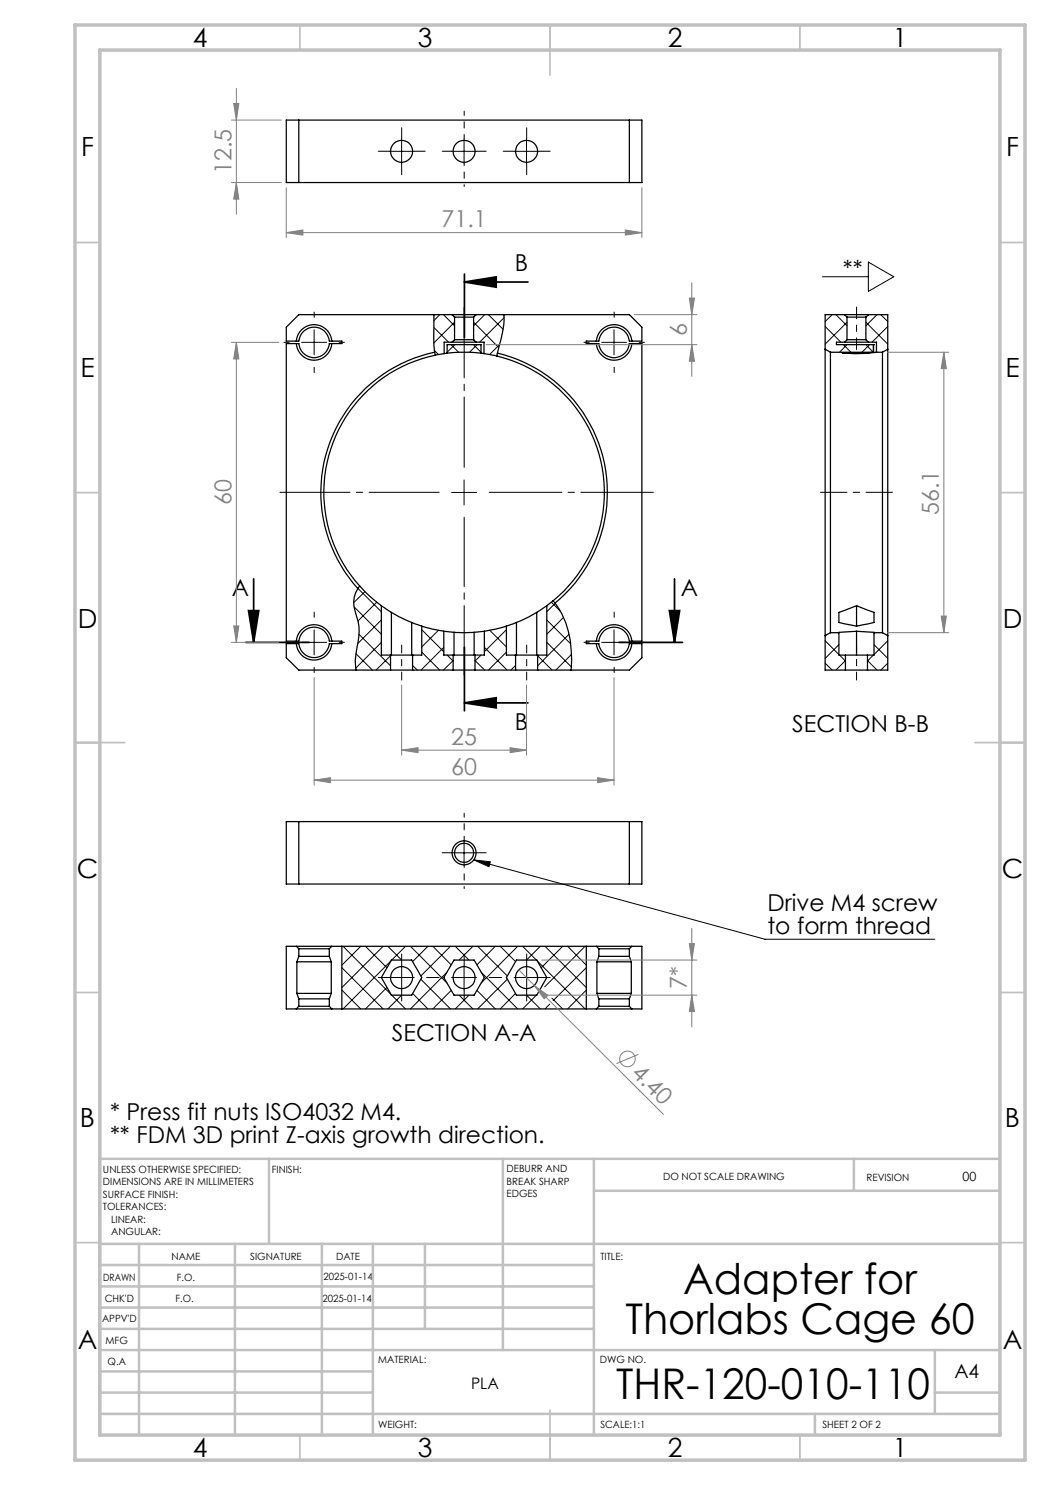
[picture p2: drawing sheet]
<svg xmlns="http://www.w3.org/2000/svg" width="210mm" height="297mm" viewBox="0 0 210 297" stroke-linecap="round" stroke-linejoin="round" font-family="sans-serif">
<g fill="none" stroke="#000" stroke-width=".2">
<path d="M77.8 30.3h5M80.3 27.8v5M90.3 30.3h5M92.8 27.8v5M102.8 30.3h5M105.3 27.8v5M164.5 55.3h9.2M173.7 52.4l5.1 2.9-5.1 3zM60.3 68.5h5M62.8 66v5M86.8 65.5l2.9 2.9M86.9 70.1l.8 .8"/>
<path d="M87.9 62.9l-1.1 1.2M88.7 62.9l2.2 2.3M90.2 68.9l1.5 1.5M90.9 64.4l-4.2 4.2M90.9 68.9l-1.5 1.5M94.7 68.9l1.5 1.5M94.7 64.4l5 5.1M95.4 68.9l-1.5 1.5M96.9 62.9l-2.2 2.3M97.7 62.9l2.9 3M99.9 69l-2 1.9M100.8 63.5l-4.9 4.9"/>
<path d="M120.3 68.5h5M122.8 66v5M165 69.8l.2 .1M165 65.3l3.2 3.1M166.4 62.9l-1.4 1.4M167.2 62.9l2.2 2.3M168.7 68.9l1.5 1.5M169.4 64.4l-4.4 4.4M169.4 68.9l-1.5 1.5M173.2 64.4l4.4 4.4M173.2 68.9l1.5 1.5M173.9 68.9l-1.5 1.5"/>
<path d="M175.4 62.9l-2.2 2.3M176.1 62.9l1.5 1.4M177.6 65.3l-3.2 3.1M177.6 69.8l-.2 .1M90.3 98.5h5M92.8 96v5M71.6 117.7l4.7 4.6M73 118.3l-2.3 2.2M60.3 128.5h5M62.8 126v5M70.8 121.4l5.5 5.5M71.2 130.7l3.3 3.3"/>
<path d="M71.8 126.9l6.3 6.3M75.4 120.4l-3.8 3.8M76.3 124l-4.8 4.7M76.3 128.5l-5.1 5.1M78.1 131.2l-2.9 2.8M82.5 133.1l1 .9M82.7 131l-.2 .2M84.3 130.4l3.6 3.6M84.3 125.9l4.5 4.4M87.7 126l-3.4 3.4M88.8 129.5l-4.6 4.5M89.4 131l1.2 1.2"/>
<path d="M90.6 132.1l-1.9 1.9M95 132.1l1.9 1.9M96.2 131l-1.2 1.2M96.9 129.5l4.5 4.5M97.9 126l3.4 3.4M101.3 125.9l-4.4 4.4M101.3 130.4l-3.6 3.6M102.9 131l.2 .2M103.1 133.1l-.9 .9M107.5 131.2l2.9 2.8M109.4 128.5l4.9 4.9M109.4 124l4.7 4.8"/>
<path d="M110.3 120.4l1.8 1.8M111.1 120.6l-1.7 1.7M112.7 123.5l-3.3 3.4M113.8 126.9l-6.3 6.3M114.3 130.9l-3.1 3.1M120.3 128.5h5M122.8 126v5M165 132.6l1.4 1.4M165 128.2l2.8 2.7M165.2 127.1l-.2 .1M167.8 128.9l-2.8 2.8M167.9 131l1.2 1.2"/>
<path d="M169.1 132.1l-1.9 1.9M173.5 132.1l1.9 1.9M174.7 131l-1.2 1.2M174.8 128.9l2.8 2.8M177.4 127.1l.2 .1M177.6 128.2l-2.8 2.7M177.6 132.6l-1.5 1.4M90.3 170.6h5M92.8 168.1v5M94.8 172l3.3 .4-.3 1zM94.8 172l58.2 15.9h34M68.4 198l3.7 3.8"/>
<path d="M68.4 193.5l8.2 8.3M68.6 189.3l9.6 9.6M72.1 189.3l-3.7 3.7M73.1 189.3l4.3 4.3M76.6 189.3l-8.2 8.2M77.4 197.5l-4.3 4.3M77.6 189.3l2.7 2.7M78.2 192.2l-9.6 9.6M78.4 199l2.7 2.8M80.3 199l-2.7 2.8M81.1 189.3l-2.7 2.7M82.1 189.3l7.3 7.3"/>
<path d="M82.5 198.7l3.1 3.1M84.2 195.9l5.9 5.9M85.6 189.3l-3.1 3M86.6 189.3l3.6 3.7M89.4 194.4l-7.3 7.4M90.1 189.3l-5.9 5.9M90.2 198.1l-3.6 3.7M90.3 195.5h5M91.1 189.3l2.7 2.7M91.8 199l2.8 2.8M92.8 193v5M93.8 199l-2.7 2.8"/>
<path d="M94.6 189.3l-2.8 2.7M95.4 198.1l3.7 3.7M95.5 189.3l6 5.9M96.2 194.4l7.3 7.4M99.1 189.3l-3.7 3.7M100 189.3l3.1 3M101.5 195.9l-6 5.9M103.1 198.7l-3.1 3.1M103.5 189.3l-7.3 7.3M104.5 189.3l2.8 2.7M105.3 199l2.8 2.8M107.2 199.1l-2.7 2.7"/>
<path d="M107.4 192.2l9.6 9.6M108.1 189.3l-2.8 2.7M109 189.3l8.3 8.2M110.4 199.6l2.1 2.2M112.5 189.3l-4.3 4.3M113.5 189.3l3.8 3.7M117 189.3l-8.1 8.1M117.3 198l-3.8 3.8M117.3 193.5l-6.7 6.6M109.9 200.8l-.9 1"/>
</g>
<g fill="none" stroke="#000" stroke-width=".25">
<path d="M57.3 24h71.1v12.5h-71.1zM59.8 24v12.5M125.9 24v12.5M59.3 68.7a3.6 3.6 0 0 0 3.5 3.3 3.6 3.6 0 0 0 3.6-3.3M59.3 68.2a3.6 3.6 0 0 1 3.5-3.3 3.6 3.6 0 0 1 3.6 3.3M86.8 62.9v6.2l.1 1.3M86.9 70.4a28.7 28.7 0 0 0-15.3 47.3M86.9 70.4l.2 .6M87.1 71a28 28 0 0 0-15.2 46.2M88.8 70.7l-1.7 .3M89.4 70.6l-.6 .1M89.4 70.6a32.6 32.6 0 0 1 6.8 0"/>
<path d="M89.4 70.6v-1.7h6.8v1.7M90.4 62.9h-30.6l-2.5 2.5v2.8h2.5a3.1 3.1 0 0 1 3-2.8 3.1 3.1 0 0 1 3.1 2.8h2.5v.5h-2.5a3.1 3.1 0 0 1-3.1 2.8 3.1 3.1 0 0 1-3-2.8h-2.5v59.5h2.5a3.1 3.1 0 0 1 3-2.8 3.1 3.1 0 0 1 3.1 2.8h2.5v.5h-2.5a3.1 3.1 0 0 1-3.1 2.8 3.1 3.1 0 0 1-3-2.8h-2.5v2.8l2.5 2.5h18.3M90.4 68.4h4.8M90.4 62.9h4.8M90.4 68.4h-1.6v2.3M90.4 62.9l.5 .5M90.9 67.9h3.8M90.9 63.4h3.8M90.9 67.9l-.5 .5M90.9 63.4v4.5M94.7 67.9l.5 .5M94.7 63.4v4.5"/>
<path d="M95.2 62.9h30.7l2.5 2.5v2.8h-2.5a3.1 3.1 0 0 0-3.1-2.8 3.1 3.1 0 0 0-3 2.8h-2.5v.5h2.5a3.1 3.1 0 0 0 3 2.8 3.1 3.1 0 0 0 3.1-2.8h2.5v59.5h-2.5a3.1 3.1 0 0 0-3.1-2.8 3.1 3.1 0 0 0-3 2.8h-2.5v.5h2.5a3.1 3.1 0 0 0 3 2.8 3.1 3.1 0 0 0 3.1-2.8h2.5v2.8l-2.5 2.5h-18.4M95.2 68.4h1.6v2.3M95.2 62.9l-.5 .5M96.2 70.6l.6 .1M96.8 70.7l2.5 .5M99.3 71.2a28.1 28.1 0 0 1 20.9 21 28.1 28.1 0 0 1-9.6 28M99.5 70.6a28.6 28.6 0 0 1 21.3 21.4 28.6 28.6 0 0 1-9.8 28.6M99.5 70.6l-.2 .6M100.8 62.9a24.3 24.3 0 0 1-1.3 7.7M119.3 68.2a3.6 3.6 0 0 1 3.5-3.3 3.6 3.6 0 0 1 3.6 3.3M119.3 68.7a3.6 3.6 0 0 0 3.5 3.3 3.6 3.6 0 0 0 3.6-3.3M165 69.8v57.3"/>
<path d="M165 69.8l1.1 .6M166.1 70.4v56.1M166.1 70.4h8.6M168.9 68.4h4.8M168.9 62.9h4.8M168.9 62.9h-3.9v6.9M168.9 68.4h-1.6v.5h7.4M168.9 62.9l.5 .5M169.4 67.9h3.8M169.4 63.4h3.8M169.4 63.4v4.5M169.4 67.9l-.5 .5"/>
<path d="M173.2 67.9l.5 .5M173.2 63.4v4.5M173.7 62.9h3.9v6.9M173.7 68.4h1.6v2M173.7 62.9l-.5 .5M174.7 70.4l-2.1 .2h-4.1l3 .1 3.8-.3M174.7 68.9h.1M174.7 68.9v1.5M175.3 70.4h1.2M176.5 70.4v56.1M177.6 69.8v57.3M177.6 69.8l-1.1 .6"/>
<path d="M71.6 117.7a5.7 5.7 0 0 0-.3 5.5 10.6 10.6 0 0 1 .1 6.4 10 10 0 0 0-.2 4.4M71.9 117.2a26.8 26.8 0 0 0 4.4 3.9M71.9 117.2l-.3 .5M59.3 128.7a3.6 3.6 0 0 0 3.5 3.3 3.6 3.6 0 0 0 3.6-3.3M59.3 128.2a3.6 3.6 0 0 1 3.5-3.3 3.6 3.6 0 0 1 3.6 3.3M76.3 121.1l2 1.4M76.3 121.1v9.9h1.8M78.1 131h4.4M78.1 134h4.4M78.1 131v3M78.3 122.5l1.5 .8 2.5 1.2M78.3 122.5v8.5"/>
<path d="M82.3 124.5l2 .7M82.3 124.5v6.5M82.5 134h8.1M82.5 131v3M84.3 125.2l4.5 1.1M84.3 125.2v5.8h-1.8M88.8 126.3l2 .2M88.8 126.3v4.7h1.8M90.6 131h4.4M90.6 134h4.4M90.6 131v3M90.8 126.5h4"/>
<path d="M90.8 126.5v4.5M94.8 126.5v4.5M95 134h8.1M95 131v3M96.9 126.3l-2.1 .2M96.9 126.3v4.7h-1.9M101.3 125.2l-4.4 1.1M101.3 125.2v5.8h1.8M103.1 131h4.4M103.1 134h4.4M103.1 131v3M103.3 124.5l-2 .7"/>
<path d="M103.3 124.5v6.5M107.4 122.5l-2 1.1-2.1 .9M107.4 122.5v8.5M107.5 131v3M109.4 121.1l-2 1.4M109.4 121.1v9.9h-1.9M110.6 120.2l-1.2 .9M110.6 120.2l.4 .4M111 120.6a16.6 16.6 0 0 1 3.2 9.4l.1 2-.1 2M119.3 128.7a3.6 3.6 0 0 0 3.5 3.3 3.6 3.6 0 0 0 3.6-3.3M119.3 128.2a3.6 3.6 0 0 1 3.5-3.3 3.6 3.6 0 0 1 3.6 3.3M165 127.1v6.9h4.1"/>
<path d="M166.1 126.5h1.7M166.1 126.5l-1.1 .6M167.8 126.5v4.5h1.3M169.1 131h4.4M169.1 134h4.4M169.1 131v3M171.3 126.3l3.5 .2M171.3 126.3l-3.5 .2M171.3 121.1l3.5 1.4v2l-3.5 .7M171.3 121.1l-3.5 1.4v2l3.5 .7M171.3 121.1v4.1M171.3 126.3v4.7"/>
<path d="M173.5 131v3M174.8 126.5v4.5h-1.3M174.8 126.5h1.7M176.5 126.5l1.1 .6M177.6 127.1v6.9h-4.1M57.3 164.3h71.1v12.5h-71.1zM59.8 164.3v12.5M125.9 164.3v12.5M59.3 189.3h7.1M59.3 189.3h-2v12.5h2M59.3 189.3l.5 .5M59.4 192.4h6.9"/>
<path d="M59.4 198.7h6.9M59.4 192.4v6.3M59.4 198.7l.4 1.1M59.8 189.8h6.1M59.8 191.3h6.1M59.8 199.8h6.1M59.8 189.8v1.5M59.8 199.8v1.5M59.8 191.3l-.4 1.1M65.9 189.8v1.5M65.9 199.8v1.5M65.9 191.3l.4 1.1"/>
<path d="M66.3 198.7l-.4 1.1M66.3 192.4v6.3M66.4 189.3h52.9M66.4 189.3l-.5 .5M68.4 189.3v12.5M78.3 192h4l2 3.5-2 3.5h-4l-2-3.5zM90.8 192h4l2.1 3.5-2.1 3.5h-4l-2-3.5zM103.3 192h4.1l2 3.5-2 3.5h-4.1l-2-3.5zM117.3 189.3v12.5M119.3 189.3h7.1M119.3 189.3l.5 .5M119.4 192.4h6.9"/>
<path d="M119.4 198.7h6.9M119.4 192.4v6.3M119.4 198.7l.4 1.1M119.8 189.8h6.1M119.8 191.3h6.1M119.8 199.8h6.1M119.8 189.8v1.5M119.8 199.8v1.5M119.8 191.3l-.4 1.1M125.9 189.8v1.5M125.9 199.8v1.5M125.9 191.3l.4 1.1"/>
<path d="M126.3 198.7l-.4 1.1M126.3 192.4v6.3M126.4 189.3h2v12.5h-2M126.4 189.3l-.5 .5M59.3 201.8h7.1M59.8 201.3h6.1M59.8 201.3l-.5 .5M65.9 201.3l.5 .5M66.4 201.8h52.9M119.3 201.8h7.1M119.8 201.3h6.1M119.8 201.3l-.5 .5"/>
<path d="M125.9 201.3l.5 .5"/>
<circle cx="80.3" cy="30.3" r="2.19"/>
<circle cx="92.8" cy="30.3" r="2.19"/>
<circle cx="105.3" cy="30.3" r="2.2"/>
<circle cx="92.8" cy="170.6" r="1.91"/>
<circle cx="92.8" cy="170.6" r="2.4"/>
<circle cx="80.3" cy="195.5" r="2.2"/>
<circle cx="92.8" cy="195.5" r="2.2"/>
<circle cx="105.3" cy="195.5" r="2.21"/>
</g>
<g fill="none" stroke="#808080" stroke-width=".2">
<path d="M47.3 17.7v25.2M46.3 24h10M46.3 36.5h10M46.7 20.7h1.1l-.5 3.3zM47.3 36.5l.5 3.3h-1.1zM57.3 37.5v10M128.4 37.5v10M57.3 46.5l3.3-.5v1zM57.3 46.5h71.1M125.1 46l3.3 .5-3.3 .5zM137.9 59.6h1l-.5 3.3zM138.4 56.6v18.7"/>
<path d="M46.3 68.5h9.5M47.3 68.5l.5 3.3h-1.1zM47.3 68.5v60M97.2 68.9h42.2M126.9 62.9h12.5M138.4 68.9l.5 3.3h-1zM177.5 70.4h12.3M188.8 70.4l.5 3.3h-1.1zM188.8 70.4v56.1M46.3 128.5h9.5M46.7 125.2h1.1l-.5 3.3zM62.8 135.5v21.5"/>
<path d="M80.3 137v14M105.3 137v14M122.8 135.5v21.5M177.5 126.5h12.3M188.2 123.2h1.1l-.5 3.3zM62.8 156l3.3-.5v1zM62.8 156h60M80.3 150l3.3-.5v1zM80.3 150h25M102 149.5l3.3 .5-3.3 .5zM119.5 155.5l3.3 .5-3.3 .5zM103.8 194l3.1 3.1"/>
<path d="M106.9 197.1l2.7 2-.8 .7zM106.9 197.1l25.8 25.8M108.3 192h31.1M108.3 199h31.1M137.9 188.7h1l-.5 3.3zM138.4 185.7v19.7M138.4 199l.5 3.3h-1zM127.7 210.9l-4.4 1.8"/>
<circle cx="125.5" cy="211.8" r="1.56"/>
</g>
<path d="M92.9 56.4l6.3-1v2zM92.9 56.4h12.7M92.9 54.8v12.7M50.7 115.8v12.7M134.9 115.8v12.7M49.1 128.5h12.7M49.7 122.1h2.1l-1.1 6.4zM92.9 129.4v12.8M123.8 128.5h12.7M133.9 122.1h2l-1 6.4zM92.9 140.6l6.3-1v2zM92.9 140.6h12.7" fill="none" stroke="#000" stroke-width=".35"/>
<path d="M80.3 129v7M105.3 136v-7M171.3 129v7" fill="none" stroke="#000" stroke-width=".2" stroke-dasharray="15.2 1.3 1.3 1.3" stroke-dashoffset="13.6"/>
<path d="M87.8 98.5h-31.8M92.8 93.5v-32" fill="none" stroke="#000" stroke-width=".2" stroke-dasharray="15.2 1.3 1.3 1.3" stroke-dashoffset="1.2"/>
<path d="M92.8 103.5v31.5" fill="none" stroke="#000" stroke-width=".2" stroke-dasharray="15.2 1.3 1.3 1.3" stroke-dashoffset="1.4"/>
<path d="M97.8 98.5h32.9" fill="none" stroke="#000" stroke-width=".2" stroke-dasharray="15.2 1.3 1.3 1.3" stroke-dashoffset=".7"/>
<g fill="none" stroke="#000" stroke-width=".2" stroke-dasharray="15.2 1.3 1.3 1.3">
<path d="M77.8 30.2h-2.2M80.3 32.7v2.2M80.3 27.7v-2.2M82.8 30.2h2.2M90.3 30.2h-1.9M95.3 30.2h1.9M102.8 30.2h-2.2M105.3 32.7v2.2M105.3 27.7v-2.2M107.8 30.2h2.2M57.8 68.5h-1M62.8 63.5v-1.1"/>
<path d="M62.8 73.5v1M67.8 68.5h1.1M117.8 68.5h-1M122.8 63.5v-1.1M122.8 73.5v1M127.8 68.5h1.1M57.8 128.5h-1M62.8 123.5v-1.1M62.8 133.5v1M67.8 128.5h1.1M117.8 128.5h-1M122.8 123.5v-1.1"/>
<path d="M122.8 133.5v1M127.8 128.5h1.1M90.3 170.5h-1.9M95.3 170.5h1.9M77.8 195.5h-2.2M80.3 195.5v-2.5M80.3 195.5h-2.5M80.3 195.5v2.5M80.3 195.5h2.5M80.3 193v-2.2M80.3 198v2.2M85.3 195.5h2.5"/>
<path d="M92.8 193v-2.2M92.8 198v2.2M97.8 195.5h2.5M105.3 195.5v-2.5M105.3 195.5h-2.5M105.3 195.5v2.5M105.3 195.5h2.5M105.3 193v-2.2M105.3 198v2.2M107.8 195.5h2.2"/>
</g>
<path d="M92.8 168v-5.3" fill="none" stroke="#000" stroke-width=".2" stroke-dasharray="15.2 1.3 1.3 1.3" stroke-dashoffset="14.5"/>
<path d="M92.8 173v4.7" fill="none" stroke="#000" stroke-width=".2" stroke-dasharray="15.2 1.3 1.3 1.3" stroke-dashoffset="14.8"/>
<path d="M92.8 32.7v4.6" fill="none" stroke="#000" stroke-width=".2" stroke-dasharray="15.2 1.3 1.3 1.3" stroke-dashoffset="14.9"/>
<path d="M92.8 27.7v-5.5" fill="none" stroke="#000" stroke-width=".2" stroke-dasharray="15.2 1.3 1.3 1.3" stroke-dashoffset="14.4"/>
<path d="M178.5 98.5h-14.4" fill="none" stroke="#000" stroke-width=".2" stroke-dasharray="15.2 1.3 1.3 1.3" stroke-dashoffset="10"/>
<path d="M171.3 61.4v8.5" fill="none" stroke="#000" stroke-width=".2" stroke-dasharray="15.2 1.3 1.3 1.3" stroke-dashoffset="12.9"/>
<g fill="none" stroke="#c0c0c0" stroke-width=".35">
<path d="M60 5v5M110 5v10M160 5v5M15 48.5h5M200 48.5h5M15 98.5h5M200 98.5h5M15 148.5h10M195 148.5h10M15 198.5h5M200 198.5h5M15 248.5h5"/>
<path d="M200 248.5h5M60 287v5M110 282v10M160 287v5"/>
</g>
<g fill="none" stroke="#c0c0c0" stroke-width=".5">
<path d="M53.8 231.8v17M100.6 231.8v38.2M118.8 231.8v55.2M118.8 238.2h81.2M170.8 231.8v6.4M200 231.8h-180v55.2M20 248.8h180M20 257.3h98.8M20 253h98.8M27.8 248.8v38.2M47 248.8v38.2M64.4 248.8v38.2"/>
<path d="M74.6 248.8v38.2M85 248.8v17M20 265.8h98.8M20 261.5h98.8M20 278.5h54.6M20 274.3h54.6M20 270h180M187 278.5h13M187 270v12.8M20 282.8h180M163 282.8v4.2"/>
</g>
<path d="M15 5h190v287h-190zM20 10h180v277h-180z" fill="none" stroke="#c0c0c0" stroke-width=".7"/>
<g fill="#000">
<path d="M94.8 172l3.3 .4-.3 1z"/>
<path d="M133.9 122.1h2l-1 6.4zM49.7 122.1h2.1l-1.1 6.4zM92.9 56.4l6.3-1v2zM92.9 140.6l6.3-1v2z"/>
</g>
<g fill="#808080">
<path d="M106.9 197.1l2.7 2-.8 .7z"/>
<path d="M125.1 46l3.3 .5-3.3 .5zM57.3 46.5l3.3-.5v1z"/>
<path d="M62.8 156l3.3-.5v1zM119.5 155.5l3.3 .5-3.3 .5zM80.3 150l3.3-.5v1zM102 149.5l3.3 .5-3.3 .5z"/>
<path d="M137.9 59.6h1l-.5 3.3zM138.4 68.9l.5 3.3h-1zM47.3 68.5l.5 3.3h-1.1zM46.7 125.2h1.1l-.5 3.3zM46.7 20.7h1.1l-.5 3.3zM47.3 36.5l.5 3.3h-1.1zM137.9 188.7h1l-.5 3.3zM138.4 199l.5 3.3h-1zM188.8 70.4l.5 3.3h-1.1zM188.2 123.2h1.1l-.5 3.3z"/>
</g>
<g font-size="8.5">
<text x="136.6" y="258.8">Adapter for</text>
<text x="125.1" y="266.9">Thorlabs Cage 60</text>
<text x="123.3" y="279.7">THR-120-010-110</text>
</g>
<g font-size="5.3">
<text x="38.5" y="9.5">4</text>
<text x="83.5" y="9.5">3</text>
<text x="133.6" y="9.5">2</text>
<text x="178.6" y="9.5">1</text>
<text x="16.2" y="31.2">F</text>
<text x="201.2" y="31.2">F</text>
<text x="16.1" y="75.5">E</text>
<text x="201.1" y="75.5">E</text>
<text x="15.5" y="125.5">D</text>
<text x="200.5" y="125.5">D</text>
<text x="15.4" y="175.5">C</text>
<text x="200.4" y="175.5">C</text>
<text x="16" y="225.5">B</text>
<text x="201" y="225.5">B</text>
<text x="15.5" y="269.7">A</text>
<text x="200.5" y="269.7">A</text>
<text x="38.5" y="291.5">4</text>
<text x="83.5" y="291.5">3</text>
<text x="133.6" y="291.5">2</text>
<text x="178.6" y="291.5">1</text>
</g>
<g font-size="4.7" fill="#808080">
<text x="46.3" y="34.8" transform="rotate(-90 46.3 34.8)">12.5</text>
<text x="88.3" y="45.5">71.1</text>
<text x="137.4" y="67.2" transform="rotate(-90 137.4 67.2)">6</text>
<text x="46.3" y="101" transform="rotate(-90 46.3 101)">60</text>
<text x="187.8" y="103" transform="rotate(-90 187.8 103)">56.1</text>
<text x="90.2" y="149">25</text>
<text x="90.2" y="155">60</text>
<text x="137.4" y="197.8" transform="rotate(-90 137.4 197.8)">7*</text>
<text x="126.1" y="214.8" transform="rotate(45 126.1 214.8)">4.40</text>
</g>
<g font-size="4.7">
<text x="103" y="54.2">B</text>
<text x="168.6" y="55.5">**</text>
<text x="46.3" y="119.2">A</text>
<text x="136.2" y="119.2">A</text>
<text x="103" y="145.9">B</text>
<text x="158.5" y="146.4">SECTION B-B</text>
<text x="153.5" y="182.3">Drive M4 screw</text>
<text x="153.5" y="186.8">to form thread</text>
<text x="78.4" y="208.3">SECTION A-A</text>
<text x="22" y="224">* Press fit nuts ISO4032 M4.</text>
<text x="22" y="228.5">** FDM 3D print Z-axis growth direction.</text>
</g>
<text font-size="3.9" x="190.9" y="275.5">A4</text>
<text font-size="3.2" x="94.2" y="277.9">PLA</text>
<text font-size="2.5" x="192.5" y="236.1">00</text>
<g font-size="2">
<text x="20.6" y="234.6">UNLESS OTHERWISE SPECIFIED:</text>
<text x="20.6" y="237.1">DIMENSIONS ARE IN MILLIMETERS</text>
<text x="20.6" y="239.6">SURFACE FINISH:</text>
<text x="54.4" y="234.6">FINISH:</text>
<text x="101.3" y="234.5">DEBURR AND</text>
<text x="101.3" y="237">BREAK SHARP</text>
<text x="101.3" y="239.5">EDGES</text>
<text x="132.6" y="236">DO NOT SCALE DRAWING</text>
<text x="173.3" y="236.2">REVISION</text>
<text x="20.6" y="242.1">TOLERANCES:</text>
<text x="22.2" y="244.6">LINEAR:</text>
<text x="22.2" y="247.1">ANGULAR:</text>
<text x="34.3" y="252">NAME</text>
<text x="50" y="251.9">SIGNATURE</text>
<text x="67.2" y="251.9">DATE</text>
<text x="120.1" y="251.9">TITLE:</text>
<text x="20.6" y="256.1">DRAWN</text>
<text x="35.3" y="256.1">F.O.</text>
<text x="64.7" y="255.9">2025-01-14</text>
<text x="20.9" y="260.3">CHK'D</text>
<text x="35.1" y="260.3">F.O.</text>
<text x="64.5" y="260.3">2025-01-14</text>
<text x="20.4" y="264.4">APPV'D</text>
<text x="21.1" y="268.8">MFG</text>
<text x="21.5" y="273">Q.A</text>
<text x="75.6" y="272.5">MATERIAL:</text>
<text x="120" y="272.5">DWG NO.</text>
<text x="75.6" y="285.5">WEIGHT:</text>
<text x="120.1" y="285.6">SCALE:1:1</text>
<text x="164.5" y="285.6">SHEET 2 OF 2</text>
</g>
</svg>
